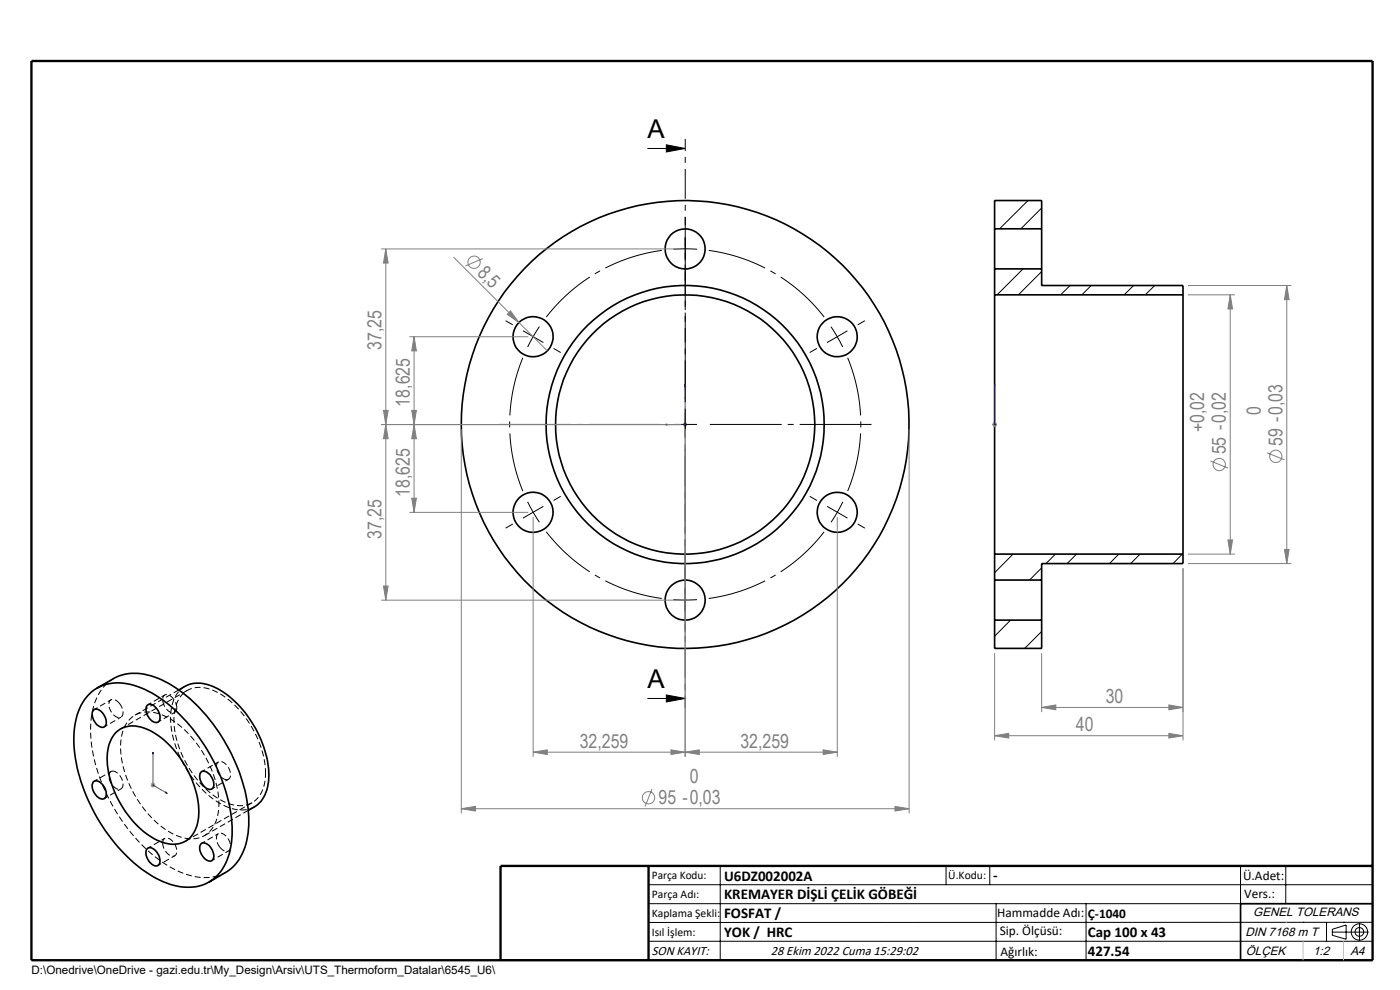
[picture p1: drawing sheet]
<svg xmlns="http://www.w3.org/2000/svg" width="297mm" height="210mm" viewBox="0 0 297 210" stroke-linecap="round" stroke-linejoin="round" font-family="sans-serif">
<g fill="none" stroke="#000" stroke-width=".35">
<path d="M211 48.5v8.5M211 48.5v-6h10v6M211 48.5h10M211 57v5.5M211 57h10M221 48.5v8.5M221 57v3.6h30v1.9M211 62.5v55M211 62.5h40M251 62.5v55M211 117.5v5.5M211 117.5h40"/>
<path d="M251 117.5v2h-30v3.5M211 123v8.5M211 131.5v6h10v-6M211 123h10M211 131.5h10M221 123v8.5M18.7 147.5a9.2 9.2 0 0 1 9.8-2.1 27.2 27.2 0 0 1 13.1 10.2 36.1 36.1 0 0 1 7.6 21.5 12.2 12.2 0 0 1-4.2 9.5 10.6 10.6 0 0 1-10.5 .4 33 33 0 0 1-14.4-14.4 31.1 31.1 0 0 1-4.2-18.7 11.9 11.9 0 0 1 2.8-6.4zM19.8 150.7a1.34 1.34 0 0 1 2 .6 2.17 2.17 0 0 1 .3 2.9 2.15 2.15 0 0 1-2.3-1.8l-.3-1.1zM20.6 146l3.5-2.1a10.1 10.1 0 0 1 8.7-.3 29.8 29.8 0 0 1 14.2 12.5 34.9 34.9 0 0 1 5.8 18.9 12.2 12.2 0 0 1-4.2 9.6l-4.3 2.5M24.7 155.2a5.7 5.7 0 0 1 6.3-.6 19.9 19.9 0 0 1 10.1 11.8 12.4 12.4 0 0 1 0 10.3 5.2 5.2 0 0 1-6.6 2 18.5 18.5 0 0 1-9.8-9.8 16.2 16.2 0 0 1-1.6-11l.7-1.5zM31.2 149.7a1.31 1.31 0 0 1 2 .5 2.25 2.25 0 0 1 .3 3 2.14 2.14 0 0 1-2.3-1.7l-.2-.9zM37.9 146.4l1.3-.8a7.2 7.2 0 0 1 7.1 .5 22.8 22.8 0 0 1 10.7 19 7.1 7.1 0 0 1-4.3 6.8"/>
<path d="M19.8 165.9a1.55 1.55 0 0 1 2.2 .9 2.02 2.02 0 0 1 .1 2.6 2.53 2.53 0 0 1-2.6-2.7zM42.7 179a1.63 1.63 0 0 1 2.2 1 1.85 1.85 0 0 1-.1 2.6 2.64 2.64 0 0 1-2.4-2.8zM42.7 163.8a1.69 1.69 0 0 1 2.2 1.1 1.8 1.8 0 0 1-.1 2.5 2.66 2.66 0 0 1-2.4-2.8zM31.2 180a1.43 1.43 0 0 1 2.1 .8 2.37 2.37 0 0 1 .3 2.7 1.58 1.58 0 0 1-2.1-.9 2.29 2.29 0 0 1-.3-2.6zM291.2 191.7h-28v12M106.2 203.7h185"/>
<circle cx="145.4" cy="52.8" r="4.2"/>
<circle cx="113.1" cy="71.4" r="4.3"/>
<circle cx="177.6" cy="71.4" r="4.2"/>
<circle cx="145.4" cy="90.1" r="29.5"/>
<circle cx="145.4" cy="90" r="47.5"/>
<circle cx="145.4" cy="90" r="27.5"/>
<circle cx="113.1" cy="108.7" r="4.3"/>
<circle cx="177.6" cy="108.7" r="4.3"/>
<circle cx="145.4" cy="127.3" r="4.3"/>
</g>
<g fill="none" stroke="#000" stroke-width=".21">
<path d="M137.3 31.5h8M141.4 30.7l3.9 .8-3.9 .7zM217 57l-5.5 5.5M218.1 42.5l-6 6M221 44.1l-4.4 4.4M221 57.6l-5 4.9M176.3 69.3l1.3 2.1M177.6 71.4l1.2 2.2M177.6 71.4l-2.2 1.3M179.8 70.2l-2.2 1.2M227 60.6l-2 1.9M231.5 60.6l-2 1.9"/>
<path d="M240.5 60.6l-2 1.9M245 60.6l-2 1.9M214.9 117.5l-3.9 4M223.9 117.5l-2 2M228.4 117.5l-2 2M237.3 117.5l-1.9 2M241.9 117.5l-2 2M250.8 117.5l-2 2M214.4 131.5l-3.4 3.5M221 120.5l-2.6 2.5M221 133.9l-3.6 3.6M137.3 148.2h8"/>
<path d="M141.4 147.4l3.9 .8-3.9 .7zM137.6 187.7h153.6M137.6 191.7h153.6M137.6 199.7h153.6M152.8 183.7v20M200.7 183.7v4M210 183.7v4M211.3 191.7v12M230.4 191.7v12M263.2 183.7v20M272.8 183.7v8M276.4 195.6h.1"/>
<path d="M281.4 195.6v4.1M282.6 197.7h7.8M282.6 197.1l3-.9v3l-3-.8zM285 195.6h.1M288.4 195.8v3.8M291.2 195.6l-153.6 .1"/>
<circle cx="288.4" cy="197.7" r="1.74"/>
<circle cx="288.4" cy="197.7" r=".93"/>
</g>
<path d="M24.1 143.9a10.8 10.8 0 0 0-4.8 8.8 33.9 33.9 0 0 0 6.6 21.5 29.1 29.1 0 0 0 13.7 11.3 10.1 10.1 0 0 0 8.3-.5M56.3 164a21.2 21.2 0 0 0-10.5-17.3 5.8 5.8 0 0 0-7.2 .7 9.7 9.7 0 0 0-1.4 8.1 21.3 21.3 0 0 0 10.3 14.5 5.8 5.8 0 0 0 7.2-.7 8 8 0 0 0 1.6-5.3" fill="none" stroke="#000" stroke-width=".21" stroke-dasharray="1.3 .6" stroke-dashoffset=".2" stroke-linecap="butt"/>
<path d="M25.4 149.2a1.28 1.28 0 0 0-2.2-.4 2.87 2.87 0 0 0 2.1 3.4 1.21 1.21 0 0 0 .7-1.9l-.6-1.1M37.5 150.1a2.81 2.81 0 0 0-2.3-2.8 1.38 1.38 0 0 0-.5 2.1 2.11 2.11 0 0 0 2.4 1.7l.3-.3 .1-.7M37.9 146.3l-9.3 5.4M23.9 163.6a1.29 1.29 0 0 0-.6 1.9 2.23 2.23 0 0 0 2.3 1.9 2.08 2.08 0 0 0-.2-2.9l-.9-.8-.6-.1M34.5 178.8a2.81 2.81 0 0 0 2.3 2.8 1.38 1.38 0 0 0 .5-2.1 2.11 2.11 0 0 0-2.4-1.6l-.2 .2-.2 .7M43.4 177.3l9.3-5.4M46.7 179.7a1.28 1.28 0 0 0 2.1 .5 2.87 2.87 0 0 0-2.1-3.5 1.21 1.21 0 0 0-.6 1.9l.6 1.1M48.2 165.4a1.29 1.29 0 0 0 .5-2 2.23 2.23 0 0 0-2.3-1.8 2.08 2.08 0 0 0 .2 2.9l.9 .7 .7 .2" fill="none" stroke="#000" stroke-width=".21" stroke-dasharray="1.3 .6" stroke-linecap="butt"/>
<path d="M39.2 145.6a7.4 7.4 0 0 0-3 6.7 23 23 0 0 0 10.7 18.3 7.1 7.1 0 0 0 7.1 .5M39.7 146.4l-14.1 8.2M39.3 178.4l14.2-8.1" fill="none" stroke="#000" stroke-width=".21" stroke-dasharray="1.3 .6" stroke-dashoffset=".1" stroke-linecap="butt"/>
<path d="M46.4 170.5a23 23 0 0 0-10.7-18.2 6.9 6.9 0 0 0-7.8-.1 8.7 8.7 0 0 0-2.3 7.7 23.2 23.2 0 0 0 10.7 16.8 6.9 6.9 0 0 0 7.8 .1 7.9 7.9 0 0 0 2.3-6.3" fill="none" stroke="#000" stroke-width=".21" stroke-dasharray="1.3 .6" stroke-dashoffset=".6" stroke-linecap="butt"/>
<path d="M22.1 154.2l3.6-2.1M23.5 148.4l-3.5 2.1M33.5 153.2l3.6-2.1M34.9 147.4l-3.5 2.1M22.1 169.4l3.6-2.1M23.5 163.7l-3.5 2M34.9 177.8l-3.5 2.1M44.9 167.3l3.6-2M46.4 161.6l-3.6 2.1M46.4 176.8l-3.6 2.1M33.5 183.6l3.6-2.1M44.9 182.5l3.6-2" fill="none" stroke="#000" stroke-width=".21" stroke-dasharray="1.3 .6" stroke-dashoffset=".5" stroke-linecap="butt"/>
<g fill="none" stroke="#808080" stroke-width=".21">
<path d="M80.9 52.8h63.5M81.8 52.8l.5 3h-.9zM81.8 52.8v74.5M96.2 54.5l13.9 13.9M102.4 54.8l-3.7 1.6M86.9 71.4h25.2M87.8 71.4l.5 3h-1zM87.8 71.4v37.3M108.3 66l1.8 2.4-2.5-1.7zM110.1 68.4l6 6M252 60.6h22M252 62.5h10"/>
<path d="M261 62.5l.5 3h-1zM261 62.5v55M273 60.6l.5 3h-1zM273 60.6v58.9M80.9 90.1h63.5M81.4 87.1h.9l-.5 3zM81.8 90.1l.5 3h-.9zM87.3 87.1h1l-.5 3zM87.8 90.1l.5 3h-1zM97.9 91v81.5M144.9 90.1h.9M145 89.7l.7 .7"/>
<path d="M145.3 89.6v.9M145.3 91v69.5M145.7 89.7l-.7 .7M192.9 91v81.5M210.5 90.1h1M210.6 89.7l.7 .7M211 89.6v.9M211.3 89.7l-.7 .7M256.8 97.8l3.7 1.5M268.8 96.1l3.7 1.4M86.9 108.7h25.2M87.3 105.7h1l-.5 3z"/>
<path d="M113.1 109.7v50.8M177.6 109.7v50.8M252 119.5h22M252 117.5h10M260.5 114.5h1l-.5 3zM272.5 116.5h1l-.5 3zM80.9 127.3h63.5M81.4 124.3h.9l-.5 3zM211 138.6v18.4M221 138.6v12.5M251 120.5v36.5M113.1 159.6l3-.5v.9z"/>
<path d="M113.1 159.6h64.5M142.3 159.1l3 .5-3 .4zM145.3 159.6l3-.5v.9zM174.6 159.1l3 .5-3 .4zM211 156.1l3-.5v1zM211 156.1h40M221 150.1l3-.6v1.1zM221 150.1h30M248 149.5l3 .6-3 .5zM248 155.6l3 .5-3 .5zM32 166.5h.9M32.1 166.2l.7 .7"/>
<path d="M32.5 166v1M32.8 166.2l-.7 .7M97.9 171.5l3-.4v.9zM97.9 171.5h95M138.3 167.3l-1.5 3.8M189.9 171.1l3 .4-3 .5z"/>
<circle cx="100.6" cy="55.6" r="1.3"/>
<circle cx="258.6" cy="98.5" r="1.31"/>
<circle cx="270.6" cy="96.8" r="1.31"/>
<circle cx="137.6" cy="169.2" r="1.31"/>
</g>
<g fill="none" stroke="#000" stroke-width=".21" stroke-dasharray="15.2 1.3 1.3 1.3" stroke-linecap="butt">
<path d="M145.4 52.8l-2.5 .1M145.4 52.8l2.5 .1M145.4 52.8v-2.5M145.4 52.8v2.5M145.4 47.8v-1.8M145.4 57.8v1.7M108.8 68.9l-1.5-.9M113.1 71.4l-1.2 2.2M113.1 71.4l1.3-2.1M113.1 71.4l-2.2-1.2M113.1 71.4l2.2 1.3M117.4 73.9l1.6 .9"/>
<path d="M173.3 73.9l-1.5 .9M182 68.9l1.5-.9M145.4 90v-2.5M145.4 90h-2.5M145.4 90v2.5M145.4 90h2.5M108.8 111.2l-1.5 .8M113.1 108.7l1.3 2.1M113.1 108.7l-1.2-2.2M113.1 108.7l-2.2 1.2M113.1 108.7l2.2-1.3M117.4 106.2l1.6-.9"/>
<path d="M173.3 106.2l-1.5-.9M177.6 108.7l1.2-2.2M177.6 108.7l-1.3 2.1M177.6 108.7l2.2 1.2M177.6 108.7l-2.1-1.3M182 111.2l1.5 .8M145.4 127.3l2.5-.1M145.4 127.3l-2.5-.1M145.4 127.3v2.5M145.4 127.3v-2.5M145.4 132.3v1.7M145.4 122.3v-1.8"/>
</g>
<path d="M140.4 53.1a37.2 37.2 0 0 0-24.5 14.2M110.9 75.9a37.3 37.3 0 0 0 0 28.3M174.8 67.3a37.3 37.3 0 0 0-24.4-14.2M115.9 112.8a37.3 37.3 0 0 0 24.5 14.1M179.8 104.2a37.3 37.3 0 0 0 0-28.3M150.4 126.9a37.2 37.2 0 0 0 24.4-14.1" fill="none" stroke="#000" stroke-width=".21" stroke-dasharray="15.2 1.3 1.3 1.3" stroke-dashoffset="2.6" stroke-linecap="butt"/>
<path d="M141.1 90.1l.4-.2v.3zM145.3 81.5l.2 .4h-.3zM145.3 81.5v8.6h-4.2M211 89.9v.3zM211 81.5v.4v-.4M211 90.1h.1M211 81.5v8.6M32.5 159.5v.4l-.1-.1zM32.5 159.5v7l3 1.8M35.2 168l.3 .3-.3-.1z" fill="none" stroke="#00f" stroke-width=".21"/>
<path d="M140.4 90h-34.8M145.4 85v-34.7M145.4 95v34.8M150.4 90h34.7" fill="none" stroke="#000" stroke-width=".21" stroke-dasharray="15.2 1.3 1.3 1.3" stroke-dashoffset="-.2" stroke-linecap="butt"/>
<path d="M145.4 29.5v120.6" fill="none" stroke="#000" stroke-width=".21" stroke-dasharray="6.3 1.3 1.3 1.3" stroke-dashoffset="3.8" stroke-linecap="butt"/>
<path d="M6.7 12.9h284.5v190.8h-284.5zM137.6 183.7v20M291.2 183.7h-185v20" fill="none" stroke="#000" stroke-width=".5"/>
<path d="M272.8 195.6h.1M276.4 199.7v4M285 199.7v4" fill="none" stroke="#c0c0c0" stroke-width=".21"/>
<path d="M141.4 30.7l3.9 .8-3.9 .7zM141.4 147.4l3.9 .8-3.9 .7z" fill="#000"/>
<g fill="#00f">
<path d="M141.1 90.1l.4 .1v-.3zM145.3 81.5l-.1 .4h.3z"/>
<path d="M35.2 168l.3 .3-.3-.1zM32.5 159.5v.4l-.1-.1z"/>
<path d="M211 89.9v.3zM211 81.5v.4zM211 89.9v.3zM211 81.5v.4z"/>
</g>
<g fill="#808080">
<path d="M108.3 66l1.8 2.4-2.5-1.7z"/>
<path d="M142.3 159.1l3 .5-3 .4zM113.1 159.6l3-.5v.9z"/>
<path d="M97.9 171.5l3-.4v.9zM189.9 171.1l3 .4-3 .5zM145.3 159.6l3-.5v.9zM174.6 159.1l3 .5-3 .4z"/>
<path d="M248 149.5l3 .6-3 .5zM221 150.1l3-.6v1.1z"/>
<path d="M248 155.6l3 .5-3 .5zM211 156.1l3-.5v1z"/>
<path d="M81.8 90.1l.5 3h-.9zM81.4 124.3h.9l-.5 3z"/>
<path d="M87.8 71.4l.5 3h-1zM87.3 87.1h1l-.5 3zM87.8 90.1l.5 3h-1zM87.3 105.7h1l-.5 3zM81.8 52.8l.5 3h-.9zM81.4 87.1h.9l-.5 3zM273 60.6l.5 3h-1zM272.5 116.5h1l-.5 3zM261 62.5l.5 3h-1zM260.5 114.5h1l-.5 3z"/>
</g>
<g font-size="5.5">
<text x="137.4" y="29.2">A</text>
<text x="137.4" y="145.9">A</text>
</g>
<g font-size="4.1" fill="#808080">
<text x="101.1" y="58.1" transform="rotate(45 101.1 58.1)">8,5</text>
<text x="80.9" y="74.2" transform="rotate(-90 80.9 74.2)">37,25</text>
<text x="86.9" y="86.2" transform="rotate(-90 86.9 86.2)">18,625</text>
<text x="267.5" y="88.1" transform="rotate(-90 267.5 88.1)">0</text>
<text x="255.5" y="91.7" transform="rotate(-90 255.5 91.7)">+0,02</text>
<text x="272.1" y="94.7" transform="rotate(-90 272.1 94.7)">59 -0,03</text>
<text x="260.1" y="96.4" transform="rotate(-90 260.1 96.4)">55 -0,02</text>
<text x="86.9" y="105.5" transform="rotate(-90 86.9 105.5)">18,625</text>
<text x="80.9" y="114.3" transform="rotate(-90 80.9 114.3)">37,25</text>
<text x="234.6" y="149.1">30</text>
<text x="228.2" y="155.1">40</text>
<text x="123" y="158.6">32,259</text>
<text x="157.1" y="158.6">32,259</text>
<text x="146.3" y="166">0</text>
<text x="139.7" y="170.6">95 -0,03</text>
</g>
<g font-size="3.2">
<text x="153.6" y="186.8">U6DZ002002A</text>
<text x="153.6" y="190.8">KREMAYER DİŞLİ ÇELİK GÖBEĞİ</text>
<text x="210.7" y="186.6">-</text>
<text x="153.6" y="194.8">FOSFAT /</text>
<text x="153.6" y="198.8">YOK / HRC</text>
<text x="230.8" y="198.7">Cap 100 x 43</text>
<text x="230.8" y="202.8">427.54</text>
</g>
<g font-size="2.8">
<text x="263.7" y="186.7">Ü.Adet:</text>
<text x="263.9" y="190.5">Vers.:</text>
<text x="211.5" y="194.5">Hammadde Adı:</text>
<text x="230.8" y="194.7">Ç-1040</text>
<text x="138.3" y="202.6">SON KAYIT:</text>
<text x="163.5" y="202.6">28 Ekim 2022 Cuma 15:29:02</text>
<text x="212.1" y="198.4">Sip. Ölçüsü:</text>
<text x="212.2" y="202.7">Ağırlık:</text>
</g>
<g font-size="2.6">
<text x="265.9" y="194.4">GENEL TOLERANS</text>
<text x="264.2" y="198.5">DIN 7168 m T</text>
<text x="264.3" y="202.6">ÖLÇEK</text>
<text x="278.5" y="202.6">1:2</text>
<text x="286.5" y="202.6">A4</text>
</g>
<g font-size="2.5">
<text x="138.3" y="186.4">Parça Kodu:</text>
<text x="138.3" y="190.5">Parça Adı:</text>
<text x="201.2" y="186.5">Ü.Kodu:</text>
<text x="138.3" y="194.5">Kaplama Şekli:</text>
<text x="138.3" y="198.6">Isıl İşlem:</text>
<text x="6.7" y="206.7">D:\Onedrive\OneDrive - gazi.edu.tr\My_Design\Arsiv\UTS_Thermoform_Datalar\6545_U6\</text>
</g>
</svg>
